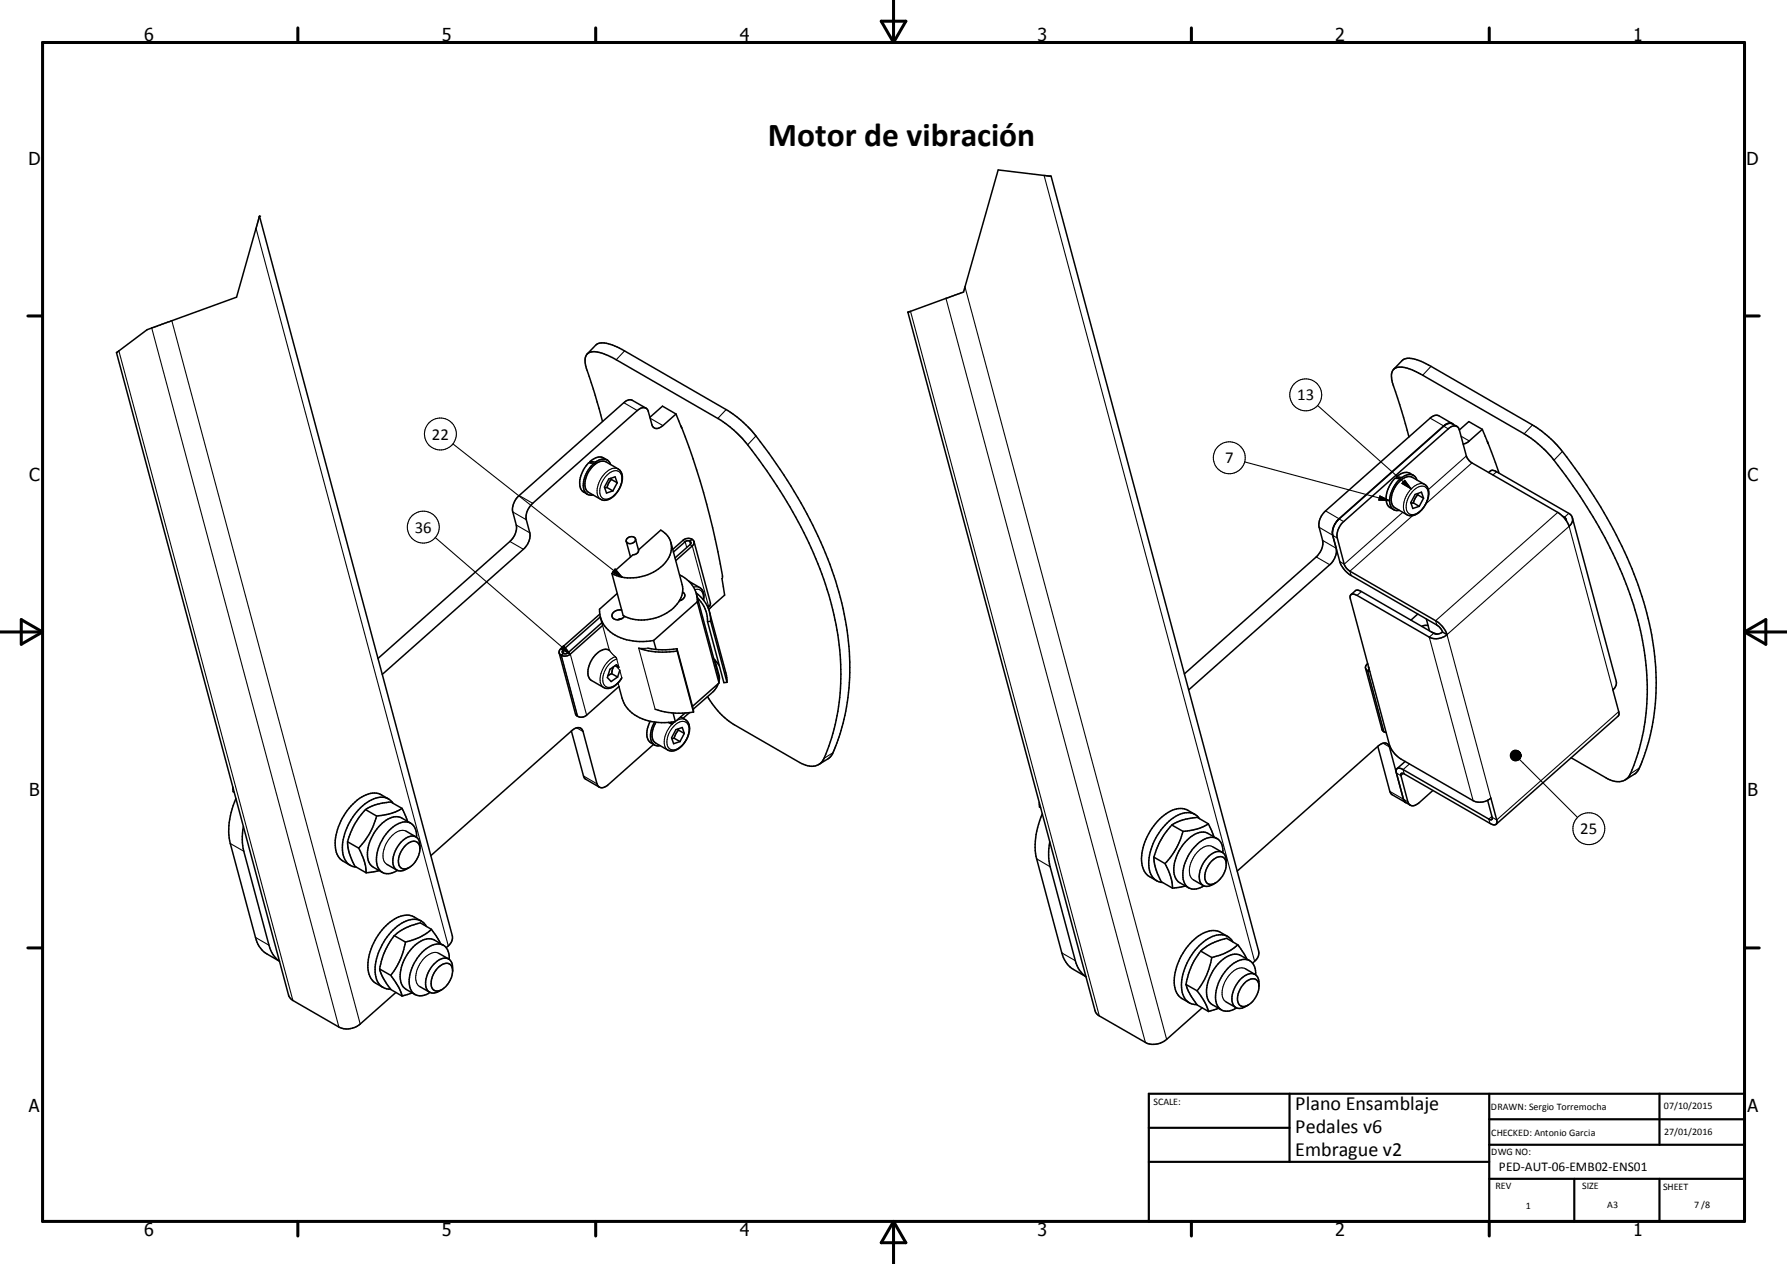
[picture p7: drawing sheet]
<svg xmlns="http://www.w3.org/2000/svg" width="420mm" height="297mm" viewBox="0 0 420 297" stroke-linecap="round" stroke-linejoin="round" font-family="sans-serif">
<g fill="none" stroke="#000" stroke-width=".36">
<path d="M247 41.4h.1M247.1 41.4l-12.5-1.5-8.1 28.7-13.1 4.8 44 164 .2 .6 .8 .7 10.8 6.2a4.6 4.6 0 0 0 5-.7l8.4-7.4M247.1 41.4l48.7 182.1a2.66 2.66 0 0 1-1.4 2.8M27.4 82.9l7.2-5.4 21-7.7 5.4-19 45.3 169.1a2.78 2.78 0 0 1-1.4 2.8M27.4 82.9h.1M27.4 82.9l40.4 150.9 .5 .9 .5 .4 10.9 6.2a4.6 4.6 0 0 0 5-.7l8.3-7.4M138 83.2l2-2.1a3.4 3.4 0 0 1 3.5-.2l2.7 1.2 24.5 14.1a26.7 26.7 0 0 1 7 6.2 107.6 107.6 0 0 1 19.8 38 56 56 0 0 1-1 34.8l-.3 .6a4.3 4.3 0 0 1-1.6 2.5l-2.1 1.3M141.6 99l-1.7-6.1-1.9-5.9a3.6 3.6 0 0 1 .1-3.9 4 4 0 0 1 3.9 .1l2.4 1.1 24.3 14a26.3 26.3 0 0 1 6.8 5.9 109.1 109.1 0 0 1 19.6 36.7 56.1 56.1 0 0 1-1 36.3l-.4 1a3.1 3.1 0 0 1-4.3 1.6l-1.4-.6-15.4-8.9a18.2 18.2 0 0 1-6.3-6.6M151.9 95.9l.4 .6 .9 3.3a1.23 1.23 0 0 0 2.1 .6l3.6-3.1M151.9 95.9a1.86 1.86 0 0 0-2.1 .6l-24.6 21.8a4.3 4.3 0 0 0-1.5 3.8l.8 3.1a4.3 4.3 0 0 1-1.5 3.9l-33.2 29.4M151.9 95.9l-3.2-1.8a1.77 1.77 0 0 0-2.1 .5l-24.6 21.8a4.4 4.4 0 0 0-1.5 3.9l.8 3.1a4.3 4.3 0 0 1-1.5 3.8l-30.9 27.5M158.9 97.3l-3.2-1.9-2.9 2.6"/>
<path d="M158.9 97.3l1.4 3.2M327.6 86.8l1.9-2.1a3.3 3.3 0 0 1 3.5-.2l3.4 1.6 24.6 14.3 3.5 2.7 2.7 3a130.7 130.7 0 0 1 12.7 19.6 75.7 75.7 0 0 1 9.4 35.9 48.7 48.7 0 0 1-3.7 18.4l-1 1.6-2.6 1.6M341.4 99.5l-3.2-1.8a1.87 1.87 0 0 0-2.1 .6l-24.5 21.7a4.3 4.3 0 0 0-1.5 3.9l.8 3.1a4.4 4.4 0 0 1-1.5 3.9l-31 27.4M341.4 99.6a1.87 1.87 0 0 0-2.1 .6l-24.8 22-.7 .9-.5 1.1M341.4 99.6l1.1 .6M341.4 99.6a1.82 1.82 0 0 0-2.1 .5l-24.6 21.8-.7 .8-.7 1.4M341.4 99.6l.2 .1M138.7 108.5l1.3 .1M138.7 108.5l.1 .3M139.2 109.7a2.87 2.87 0 0 1 3.3-1.2l2.8 1.7a2.91 2.91 0 0 1 .7 3.8 4.7 4.7 0 0 1-4.3 3.5l-3.4-1.8a3.1 3.1 0 0 1-.4-3.9zM139.7 108.8h-1.4a6.1 6.1 0 0 0-1.7 6.2l.4 .5 1.1 .6M139.7 108.8l.1 .4"/>
<path d="M139.7 108.8a6.2 6.2 0 0 0-2.2 6.7l.6 .7 1.3 .1M140 108.6l.1 .3M140 108.6a2.09 2.09 0 0 1 3.5 .6M142.7 114.6l1.4 .7M142.7 114.6h-.6M142.7 108.1a2.79 2.79 0 0 0-4 .4M143.5 112.4l.2 .3M143.7 112.7l-.8 1-.2 .9M143.7 112.7l1.4 .7M145.1 113.4l-.5-1.4-1.5 .6-1 1.9 .5 1.4 1.5-.6M145.1 113.4l-1 1.9M160.1 100.1a176 176 0 0 1 9.7 35.3"/>
<path d="M328.2 112.1l1.3 .1M328.2 112.1l.1 .3M328.2 112.1a2.85 2.85 0 0 1 3.2-.9 2.44 2.44 0 0 1 1.7 1.6M329.1 113a2.68 2.68 0 0 1 2.9-.8l2.9 1.6a2.96 2.96 0 0 1 .7 3.5 5.1 5.1 0 0 1-4 3.9l-.9-.2-2.8-1.7a3.4 3.4 0 0 1-.3-4.3zM329.2 112.5l-1.3-.1a6.2 6.2 0 0 0-1.8 6.2l.4 .5 1.1 .7M329.2 112.5l.1 .3M329.2 112.5a6.7 6.7 0 0 0-2.3 6.4 1.7 1.7 0 0 0 2 1M329.5 112.2l.1 .3M331.2 102.7l-2.2-7.6-1.6-4.9a3.2 3.2 0 0 1 .4-3.6 5.2 5.2 0 0 1 4.7 .6l25.8 14.7a27.5 27.5 0 0 1 7 6.2l.9 1.3a125.4 125.4 0 0 1 9.7 14.5 81.4 81.4 0 0 1 11.2 34.7 46.1 46.1 0 0 1-4.4 24 3.7 3.7 0 0 1-4.7 .5l-8.7-5M332.1 111.6a2.65 2.65 0 0 0-2.6 .6M332.2 118.2l1.4 .8M332.2 118.2l-.5 .1"/>
<path d="M333.1 116l.1 .3M333.2 116.3l-.6 .9-.4 1M333.2 116.3l1.4 .8M334.6 117.1l-.5-1.5-1.5 .6-1 1.9 .5 1.4 1.5-.5M334.6 117.1l-1 1.9M342.5 100.2a1.85 1.85 0 0 0-2.1 .6l-24.6 21.8a4.4 4.4 0 0 0-1.5 3.8l1.7 6.4 .9 1.1 20.5 12a6.2 6.2 0 0 1 2.7 3.2M342.5 100.2l.5 .8 1.7 6.3 1.1 1.3 20.4 11.8 1.1 .9M348.4 100.9l-3.3 3-1.2 .4M348.4 100.9l-3.2-1.8-2.2 1.9M348.4 100.9l1.4 3.3M349.6 103.7l2.8 7.5M349.9 111a1.23 1.23 0 0 1 1.9-.2l16.9 9.8a1.79 1.79 0 0 1 .1 3.1 5.7 5.7 0 0 0-1.5-2.4"/>
<path d="M145.1 139.5l-4.2 3.7 .2 1.7M147.2 127.2l1 3.7M147.4 126.6a1.17 1.17 0 0 1 2 .2 1.14 1.14 0 0 1-1 .9 1.14 1.14 0 0 1-1.2-.7zM149.4 126.6l.7 2.6M150.1 129.2a1.13 1.13 0 0 1-1.3 1.2l-5 4.4M150.1 129.2l5.2-4.6a4.8 4.8 0 0 1 .9 7.8 10.8 10.8 0 0 1-12.4 2.4M157.7 127.5l2.6 9.9a6.3 6.3 0 0 1-3.6 6.6 10.6 10.6 0 0 1-10.2 .6l-2.7-9.8M158.1 129.1l2.4-2.1a1.46 1.46 0 0 1 1.6-.6 1.46 1.46 0 0 1 1 1.3l-.4 .6-3.9 3.4M158.3 129.7l2.8-2.4a.7 .7 0 0 1 .8-.3 .7 .7 0 0 1 .4 .8l-3.6 3.3M159.7 135.1l2.2 1.5M160.4 139.1a1 1 0 0 1 .6 1 1 1 0 0 1-.8 .9l-.5 .2M161.9 136.6a6.4 6.4 0 0 1 2 4.8"/>
<path d="M161.9 136.6l2.6 1.5 .5 .5 .4 .9v1.5M163.1 127.3l3.9 14.3-.1 .6-.5 .6M163.6 139.3a8 8 0 0 1 3.4 6.7M163.7 139.6l5.1 19 .2 1.9M169.8 135.8l-.1 .1 .6 3.9-3.7 3.5M313.2 124.5v1.3l.9 3a4.4 4.4 0 0 1-1.5 3.9l-33.2 29.4M313.3 124.5v1.3l1.7 6.4a6.4 6.4 0 0 0 2.6 3l20.1 11.7a3.2 3.2 0 0 1 1.4 1.6M313.3 124.1l-.1 .4M317.5 139.7l1.2-1 1 .2 17.3 9.9 .8 .2M367.3 121.3l.7 .5 .2 .6M369.6 121.7l10.3 38.4v.9l-.8 1.1 1.4 5.1v.8l-28.8 25.7M131.4 153.4l3.9 14.4a1.66 1.66 0 0 0 2.6 .3l7.6-6.8a14.7 14.7 0 0 0 1.4 4.4 10.8 10.8 0 0 0 10.2 4.1"/>
<path d="M141 144.3l-9.2 8.1-.4 .6v.4M141.1 144.9a8.2 8.2 0 0 0 6.9 5.6l2.4 .3 3.2-.3M141.1 145l.4 1.6M141.1 145l-8.8 7.7a.68 .68 0 0 0 .3 1 .68 .68 0 0 0 .9-.3l8-7.1M141.6 147l-7.6 6.7a1.7 1.7 0 0 1-2.6-.3M143.2 152.8a2.45 2.45 0 0 0-3 .8 5.6 5.6 0 0 0-1.8 5.6l.4 .5 3.1 1.8a3.1 3.1 0 0 0 3.8-1.5l.4-.7M143.8 158.3l-.9 .5M143.8 158.3l1.4 .8M144.2 156.7l-.4 1.6M144.6 156.4l.4 .2M145.5 156.8l-.6-.6-1.5 1.1-.6 1.9 .8 1 1.6-1.1M145.7 157.5l-.5 1.6"/>
<path d="M146.1 143.4a1.68 1.68 0 0 0-2.2 1.5 1.71 1.71 0 0 0 2.9-.1M146.2 145.4l-1 .2M150.1 152.3a17.9 17.9 0 0 0 9.1 .7M152.3 152.3a18.4 18.4 0 0 0 6.8 .1M153.6 150.5l.6 2.1M159.1 152.4l3.9 14.9M159.1 152.4l.1 .6M159.2 153l3.8 14.3M160.2 141l-.4 .1M163.9 141.4l5.1 19.1M163.9 141.4l-10.3 9.1M163.9 140.5a7.6 7.6 0 0 1 2.4 5.6"/>
<path d="M166.3 146.1l3.8 14.3 .8-.1M166.8 143.8l3.8 14.3 .3 2.2M167 146l-.7 .1M167 146l3.9 14.3M167.8 154.8l1.3 1.6M168 155.1l1 3.6v1.4M321 157l3.8 14.4 .4 .5 .6 .2M321.5 155.9a.99 .99 0 0 0-.5 1.2 .99 .99 0 0 0 1 .7M321.7 156.7l.1 .3M333.3 144.3l-1.7 1.4M335.3 145.4l.7 2.8M335.7 147l-.8-.1-.7 .3"/>
<path d="M336.4 148.5l1.4 .5M339.1 148.5l1 .6M339.1 148.5l-1.3 .5M340.1 149.1a3.9 3.9 0 0 1-4.2 .6l-16.9-9.8a1 1 0 0 0-1.6 .1v.7l9.2 34.4a6.6 6.6 0 0 0 2.7 3.2l17 9.8a3.8 3.8 0 0 0 4.1-.6l1.4 5.2 .1 .5-.2 .5M134.3 171.8l3.1 11 3.5 2.2M152.8 169.5a4.3 4.3 0 0 0 0 4.9l1 .7M153.6 174.9l-10.7 9.5a1.9 1.9 0 0 1-2 .6M153.9 169.7a4.7 4.7 0 0 0-.5 5l.8 .5h1M154 166.7a18.2 18.2 0 0 0 9 .6M157.1 169.8l.8 .4M157.7 169.7l.2 .5M158.2 167.5l.5 2.1"/>
<path d="M158.5 173.5l1.3 .7M158.5 173.5l-.6 .1M158.5 169.6l-.6 .6M158.7 169.6l-1.6 .2M159.3 171.3l.2 .3M159.5 171.6l-.7 .9-.3 1M159.5 171.6l1.3 .7M160 168.5l1.1 .6a3.3 3.3 0 0 1 .5 4.2 4.9 4.9 0 0 1-3.8 3.2l-.8-.2-2.9-1.7a3.2 3.2 0 0 1-.3-4.1l.4-.8M160.8 172.3l-.4-1.4-1.5 .6-1 1.9 .4 1.4 1.5-.6M160.8 172.3l-1 1.9M161 167.5l-2.3 2.1M162.1 167.4l-1.6 1.4"/>
<path d="M168.8 160.6l-1 1.7-4.9 4.4M169 160.5l-6.2 5.5M323.9 175.4l2.9 10.8 .4 .5 3.2 1.9M330.3 178.9l-1.9 1.7M54.7 184.9l.1 1.1 .2 .2M55.5 187.6a16.7 16.7 0 0 0-1.4 10.6l5.9 22.1a6 6 0 0 0 2.8 3.9l2.9 1.7M57.2 194.2a14 14 0 0 0 .1 5.8l5.9 22.1a6.2 6.2 0 0 0 2.5 3.7M81.7 197.8l.4 2.6 1.3 3.2 2.7 1.5M81.7 197.8l2.6 1.5M84.3 199.3a12.4 12.4 0 0 1 1.8 5.8M85.9 190.2a17 17 0 0 0-4.2 7.6M85.9 190.2l2.6 1.6"/>
<path d="M88.5 191.8l-.7 2.1-.9 1.9-1.1 1.7-1.5 1.8M91.3 187.7a5.9 5.9 0 0 0-2.9-1.3 7.8 7.8 0 0 0-6.3 3.5 12.4 12.4 0 0 0-3 10.4l.6 1.2a6.6 6.6 0 0 0 2.6 1.8M92.4 188.8a3.6 3.6 0 0 0-5.1-.9 13.5 13.5 0 0 0-6.8 12.4 3.5 3.5 0 0 0 3.2 3.4M94.5 189.9l1.3 3.1M94.5 189.9l-2.5 1.2-3.5 .7M94.5 189.9l-2.6-1.4-3.8 .7-2.2 1M95.2 198.8a2.06 2.06 0 0 1 3.1-.6 4.6 4.6 0 0 1-1.3 5.1 1.93 1.93 0 0 1-3.1 .3 4.5 4.5 0 0 1 1.3-4.8zM95.5 195.3l2.3 1.4M96.5 193.4l-2.1-1.2a4 4 0 0 0-4.6 1.2 9.5 9.5 0 0 0-3.2 8.8l.3 .8 .5 .6 2.5 1.4M97.9 196.8a2.94 2.94 0 0 0-2.9-3.7 9 9 0 0 0-6.2 6.7 4.5 4.5 0 0 0 1 5.2M98.7 199.5a2.51 2.51 0 0 0-1.3-3 4.4 4.4 0 0 0-4.3 3 4.2 4.2 0 0 0-.1 4.7 2.08 2.08 0 0 0 2.5 0l.7-.4M140.9 185l-.6-.8-3.3-12.3a1.31 1.31 0 0 0-1-1 1.31 1.31 0 0 0-1.3 .5l-33.4 29.7"/>
<path d="M244.3 188.6v1l.3 .2M245 191.2a17.2 17.2 0 0 0-1.3 10.6l5.9 22.1a6.6 6.6 0 0 0 2.3 3.6l3.3 2M246.7 197.8a14 14 0 0 0 .1 5.9l6 22a6.3 6.3 0 0 0 2.4 3.8M275.4 193.9a17.8 17.8 0 0 0-4.2 7.5M275.4 193.9l2.7 1.5M278.1 195.4a17.6 17.6 0 0 1-4.3 7.5M280.9 191.4a6.2 6.2 0 0 0-2.9-1.4 8.4 8.4 0 0 0-6.8 4.1 11.9 11.9 0 0 0-2.6 9.8l.6 1.2a5.9 5.9 0 0 0 2.7 1.9M281.9 192.4a3.7 3.7 0 0 0-5-.9 13.6 13.6 0 0 0-6.8 12.4 3.6 3.6 0 0 0 3.2 3.5M284 193.6l1.3 3M284 193.6l-2.1 1-3.8 .8M284 193.6l-2.6-1.5-3.4 .6-2.6 1.2M285 198.9l2.7 1.7 .5 1v1.5"/>
<path d="M286.1 197.1l-2.2-1.3a4.4 4.4 0 0 0-4.9 1.7 9.5 9.5 0 0 0-2.9 8.4l.9 1.3 2.4 1.4M328.2 181.6a.81 .81 0 0 1 .2-1 .81 .81 0 0 1 1.1 .1l20.4 11.8a.44 .44 0 0 0 .6 .1 .44 .44 0 0 0 .2-.5l-1-4.1M330.4 188.6l-.4-.6-3.4-12.5a1.32 1.32 0 0 0-1.1-1 1.32 1.32 0 0 0-1.3 .6l-33.4 29.6M330.4 188.6l1.1 .6M331.5 189.2l-.6-.8-1.6-6.1a.44 .44 0 0 1 .2-.6 .44 .44 0 0 1 .6 .1l20.4 11.8 .7 .2 .5-.1M336.8 185.7l-3.3 3a1.82 1.82 0 0 1-2 .5M89.1 204.6l-3 .5M90.9 203.1l2.4 1.4M92.7 219.8a17.3 17.3 0 0 0-3.5 7.9M92.7 219.8l2.6 1.6M93.4 204.5a3.4 3.4 0 0 1-3.6 .5M99 216.4a6.7 6.7 0 0 0-2.9-1.4 8.6 8.6 0 0 0-6.8 4.1 12 12 0 0 0-2.6 9.8l.7 1.3a5.6 5.6 0 0 0 2.7 1.9l.8 .3h.9"/>
<path d="M100.2 217.7a3.5 3.5 0 0 0-4.8-1.3 13.5 13.5 0 0 0-7.2 12.6l.7 1.9 .9 1M101.4 218.4l2.1 3.3M101.4 218.4a13 13 0 0 1-6.1 3M101.4 218.4l-2.6-1.6a13.4 13.4 0 0 0-6.1 3M271.2 201.4a12.4 12.4 0 0 0 1.8 5.8l2.6 1.5M271.2 201.4l2.6 1.5M273.8 202.9l1.4 3.2 .4 2.6M278.7 208.2l-3.1 .5M280.5 206.7l2.3 1.4M284.8 202.4a2.13 2.13 0 0 1 3.1-.6 4.6 4.6 0 0 1-2 5.6 1.57 1.57 0 0 1-2 .3 1.57 1.57 0 0 1-.7-1.8 5.6 5.6 0 0 1 1.6-3.5zM287.2 200.3a3.5 3.5 0 0 0-4 1.9 5.3 5.3 0 0 0-.9 5.4 1.92 1.92 0 0 0 2.8 .3l.6-.4M287.5 200.4a3.1 3.1 0 0 0-2.2-3.6 6 6 0 0 0-5 2.8 8.6 8.6 0 0 0-1.9 7.8 2.73 2.73 0 0 0 4.1 1l.5-.2"/>
<path d="M89.2 227.7l.7 1.8 2 3 2.6 1.5M89.2 227.7l2.7 1.5M91.9 229.2l1.9 3 .7 1.8M95.3 221.4l-.6 2.3-.7 1.9-.9 1.7-1.2 1.9M96.9 233.3l-2.4 .7M98.6 231.8l2.3 1.3M103.1 224l2.3 1.3M104.2 222.1l-2.1-1.2a4.1 4.1 0 0 0-4.6 1.2 9.6 9.6 0 0 0-3.2 8.8l.3 .8 .5 .5 2.4 1.5M105.6 225.4a2.9 2.9 0 0 0-2.9-3.6 8.7 8.7 0 0 0-6 6.1 5.1 5.1 0 0 0 .5 5.5 3.2 3.2 0 0 0 3.9-.2M106.4 227.9a1.54 1.54 0 0 0-.9-1.5 1.54 1.54 0 0 0-1.7 .4 4.8 4.8 0 0 0-2.1 5.5 1.81 1.81 0 0 0 2.7-.2 5.4 5.4 0 0 0 1.5-6.4 2.18 2.18 0 0 0-3.2 .2 6.2 6.2 0 0 0-2.4 6.5 1.89 1.89 0 0 0 2.9 .5l.7-.4M278.8 231.3a13.9 13.9 0 0 0 2.6 4.9l2.7 1.5M278.8 231.3l2.6 1.5"/>
<path d="M281.4 232.8a13.5 13.5 0 0 1 2.7 4.9M282.2 223.5a17 17 0 0 0-3.4 7.8M282.2 223.5l2.6 1.5M284.8 225l-1.2 4.2-.9 1.8-1.3 1.8M286.4 236.9l-2.3 .8M288.2 235.4l2.3 1.4M288.6 220a5.9 5.9 0 0 0-3-1.3 8.5 8.5 0 0 0-6.8 4.1 12.2 12.2 0 0 0-2.5 9.8l.6 1.2a6.6 6.6 0 0 0 2.7 1.8M288.6 220.1a5.2 5.2 0 0 0-5.7 1.2 13.7 13.7 0 0 0-5.1 11.3 3.5 3.5 0 0 0 3.6 3.5M288.6 220.1l1.2 1.2M290.9 222l2.2 3.4M290.9 222a13.2 13.2 0 0 1-6.1 3M290.9 222l-2.6-1.5-3.5 1.2-2.6 1.8"/>
<path d="M292.7 227.6l2.3 1.4M293.8 225.7l-2.2-1.2a4 4 0 0 0-4.5 1.2 9.7 9.7 0 0 0-3.3 8.9l.4 .7 .5 .6 2.4 1.4M295.1 229.1a2.94 2.94 0 0 0-2.9-3.7 9 9 0 0 0-6.2 6.7 4.5 4.5 0 0 0 1 5.2 3.4 3.4 0 0 0 3.7-.5M295.9 231.6a1.52 1.52 0 0 0-.9-1.5 1.52 1.52 0 0 0-1.7 .3 5.1 5.1 0 0 0-2.2 5.3 1.57 1.57 0 0 0 2.6 .3 5.7 5.7 0 0 0 2.2-4.1 3.4 3.4 0 0 0-.5-2.6 2.21 2.21 0 0 0-3.1 .2 6.2 6.2 0 0 0-2.5 6.6 1.9 1.9 0 0 0 2.9 .4l.7-.3"/>
</g>
<circle cx="61" cy="50.8" r=".18" fill="#000"/>
<g fill="none" stroke="#000" stroke-width=".25">
<path d="M60.2 53.6l45.2 168.7M245.4 41.2l49.5 184.7M35.7 77.1l44 164.2M40.4 75.4l44.3 165.2M214 73.2l44.4 165.5M222.3 70.1l46.9 174.8M226.8 67.4l47.4 176.8M27.9 82.5l40.9 152.6M146.6 94.6l3.2 1.9M146.8 82.5l-2 2M152.8 98.3l3 1.7M170.7 96.2l-2 2.1"/>
<path d="M309.7 95.3l22 19.6M336.1 98.3l3.2 1.8M336.4 86.1l-2 2.1M360.2 99.9l-1.9 2M106.5 104.3l39.7 31.3M122 116.4l3.2 1.9M142.7 111.7a2.07 2.07 0 0 1 3.1-.5 4.7 4.7 0 0 1-1.8 5.5 1.68 1.68 0 0 1-2.9-.4 5.2 5.2 0 0 1 1.6-4.6zM145.3 110.2a2.84 2.84 0 0 0-3.3 1.2 5.5 5.5 0 0 0-1.4 5.3l.6 .6M177.7 102.4l-2 2.1M292.6 108.5l34 9.2M324.3 116.5l2.3 1.2-2.5-.2zM330.2 112.9l1.5 2-2.2-1.3z"/>
<path d="M332.2 115.3a2.19 2.19 0 0 1 3-.7 3.7 3.7 0 0 1-.5 4.4 3.2 3.2 0 0 1-3.4 1.8 2.55 2.55 0 0 1-.5-3.2l.5-1.2zM334.9 113.8a2.86 2.86 0 0 0-3.3 1.2 5.1 5.1 0 0 0-1.3 5.6l.4 .4M339.3 100.2l1.1 .6M343.4 102.5l1.9 1.1M344.7 107.1l-9 7.9M346 108.8l-10.8 9.5M351.8 110.8l-.9 .8M367.2 106.1l-1.9 2M102.3 126.3l31.7 27.4M119.8 127.2l3.2 1.9M120.5 120.3l3.2 1.8M121.3 123.4l3.2 1.8"/>
<path d="M144.6 133.7l1.6 1.9-2.2-1.1zM160.5 127l.6 .3 .3 1.4M162.2 128l.5 .3 3.9 14.3M162.6 126.7l-.5 .4 .2 .8M162.7 126.8l-.5 .4 .1 .6M163 138l.9-.1 .6 .2M163.3 138.5a1.58 1.58 0 0 1 2 2v.4M169.8 135.4v.4M309.4 130.9l3.2 1.8M310.1 123.9l3.1 1.9M310.9 127l3.2 1.8M311.6 120l3.1 1.9"/>
<path d="M313.3 125.8l1 .6M314.8 122l1 .6M320 139l-1 .9M329.7 120.4l-13.7 12.2-1.1-.6M332 121.2l-14.7 13 .3 1M366.2 120.4l-28.8 25.5 .3 1M368.7 120.6l-1 .9 .1 .4M131.8 152.4l.5 .3 .3 .9M132.4 153.5l-.5 .4 3.8 14.4M132.5 153.5l-.5 .5 3.8 14.3M132.5 151.7l1.5 2-2.2-1.2zM133.5 153.4l.5 .3"/>
<path d="M134 153.7l3.9 14.4M141.5 146.6l1.7 6.2M143.2 152.8h.1M143.3 152.8l1.3 1.5M144.6 154.3a5.9 5.9 0 0 0-3.4 6.3l.7 .9M144.6 154.3l.4 .6M145 154.9a5.2 5.2 0 0 0-3.2 5.7 1.53 1.53 0 0 0 2.6 .5l.9-.8 .8-1.1M145 154.9l.5 1.9-.5-.2 .7 .9 .4 1.7M146.1 159.2v.1M152.3 152.3h-2.2l3.9 14.4M321.4 156l.1 .1M321.8 157.2l-.4 .4 3.8 14.3"/>
<path d="M321.8 157.3l-.3 .3 3.8 14.4M337 148.8l-1.1 .9 10.4 38.4M135.5 171l1.5 .9M145.3 160.5l.2 .8M158.5 170.6a2.04 2.04 0 0 1 3.1-.5 4.7 4.7 0 0 1-1.5 5.2 1.96 1.96 0 0 1-2.9 .5 4.2 4.2 0 0 1 1-4.9zM158.6 169.6a5.9 5.9 0 0 0-2.3 5.7l.7 1M161.1 169.1l-1.1-.2-1 .4M195.8 176.9l-2.1 1.3M325.1 174.6l1.5 .9M331.3 179.5l-1.5 1.3 .3 1M357.1 178.4l13.7 13.7M379.1 162.1l-10.3-38.4-28.7 25.4 10.3 38.4"/>
<path d="M380.5 167.2l-28.7 25.5-1.1-.6M54.1 198.2l3.2 1.8M95.5 195.3a2.98 2.98 0 0 0-3.5 1.2 6.1 6.1 0 0 0-1.7 5.9l.6 .7M137.1 182.3l3.2 1.9M285 198.9a3 3 0 0 0-3.4 1.2 5.9 5.9 0 0 0-1.7 6l.6 .6M326.7 186l4.2 2.4M328.2 181.6l1.1 .7 .6-.6M350.7 191.8l-.8 .7 .3 1M385.3 180.5l-2.1 1.3M243.7 201.8l3.1 1.9M60 220.3l3.2 1.8M103.1 224a3 3 0 0 0-3.4 1.2 5.9 5.9 0 0 0-1.7 5.9l.6 .7"/>
<path d="M249.6 223.9l3.2 1.8M292.7 227.6a3 3 0 0 0-3.4 1.2 5.9 5.9 0 0 0-1.8 5.9l.7 .7"/>
<circle cx="306.9" cy="92.8" r="3.7"/>
<circle cx="103.5" cy="102" r="3.8"/>
<circle cx="288.9" cy="107.6" r="3.7"/>
<circle cx="99.5" cy="123.9" r="3.8"/>
<circle cx="373.5" cy="194.7" r="3.8"/>
</g>
<g fill="none" stroke="#000" stroke-width=".71">
<path d="M10 10h400v277h-400zM70 6.6v3.4M140 6.6v3.4M207.1 5h5.8l-2.9 5zM210 0v10M280 6.6v3.4M350 6.6v3.4M6.6 74.2h3.4M410 74.2h3.5M0 148.5h10M5 145.6l5 2.9-5 2.9zM410 148.5h10.1"/>
<path d="M410 148.5l5.1-2.9v5.8zM6.6 222.7h3.4M410 222.7h3.5M70 287v3.4M140 287v3.4M210 287v10M210 287l2.9 5h-5.8zM280 287v3.4M350 287v3.4"/>
</g>
<path d="M270 257h140v30h-140zM303.1 257v16M350 257v30M390.1 257v12M270 265h33.1M270 273h80M350 277h60M350 269h60M350 263h60M370 277v10M390.1 277v10" fill="none" stroke="#000" stroke-width=".51"/>
<g fill="#000" stroke="#000" stroke-width=".25">
<path d="M324.3 116.5l2.3 1.2-2.5-.2zM330.2 112.9l1.5 2-2.2-1.3zM144.6 133.7l1.6 1.9-2.2-1.1zM132.5 151.7l1.5 2-2.2-1.2zM357.4 177l.1 .5zM357.2 176.8l.3 .7zM357.1 176.6l.4 .9zM356.8 176.4l.3 .2 .4 .9zM356.6 176.3l.2 .1 .7 1.1zM356.3 176.3h.3l.9 1.2zM356 176.3h.3l1.2 1.2zM355.8 176.4l.2-.1 1.5 1.2z"/>
<path d="M355.6 176.5l.2-.1 1.7 1.1zM355.4 176.7l.2-.2 1.9 1zM355.4 176.7l2.1 .8-2.3-.6zM355.2 176.9l2.3 .6-2.4-.4zM355.1 177.1l2.4 .4-2.5-.1zM355 177.4l2.5 .1-2.5 .2zM355 177.7l2.5-.2-2.4 .4zM355.1 177.9l2.4-.4-2.3 .7zM355.2 178.2l2.3-.7-2.1 .9zM355.4 178.4l2.1-.9-1.9 1.1zM355.6 178.6l1.9-1.1-1.7 1.2zM355.8 178.7l1.7-1.2-1.5 1.3z"/>
<path d="M356 178.8l1.5-1.3-1.2 1.3zM357.5 177.5l-.9 1.2-.3 .1zM357.5 177.5l-.7 1.1-.2 .1zM357.5 177.5l-.4 1-.3 .1zM357.5 177.5l-.4 1zM357.5 177.5l-.3 .8zM357.5 177.5l-.1 .6zM357.5 177.5v.3z"/>
</g>
<text font-size="7.9" x="180.5" y="34.3">Motor de vibración</text>
<g font-size="4.7">
<text x="304.5" y="260.8">Plano Ensamblaje</text>
<text x="304.5" y="266.2">Pedales v6</text>
<text x="304.5" y="271.6">Embrague v2</text>
</g>
<g font-size="4.2">
<text x="33.9" y="9.6">6</text>
<text x="103.9" y="9.6">5</text>
<text x="173.9" y="9.6">4</text>
<text x="243.8" y="9.6">3</text>
<text x="313.9" y="9.6">2</text>
<text x="383.9" y="9.6">1</text>
<text x="6.7" y="38.7">D</text>
<text x="410.5" y="38.7">D</text>
<text x="6.9" y="112.9">C</text>
<text x="410.7" y="112.9">C</text>
<text x="6.9" y="187.1">B</text>
<text x="410.7" y="187.1">B</text>
<text x="6.8" y="261.4">A</text>
<text x="410.7" y="261.4">A</text>
<text x="33.9" y="290.4">6</text>
<text x="103.9" y="290.4">5</text>
<text x="173.9" y="290.4">4</text>
<text x="243.8" y="290.4">3</text>
<text x="313.9" y="290.4">2</text>
<text x="383.9" y="290.4">1</text>
</g>
<g font-size="3.9">
<text x="304.9" y="94.1">13</text>
<text x="101.5" y="103.3">22</text>
<text x="288" y="108.8">7</text>
<text x="97.5" y="125.1">36</text>
<text x="371.4" y="196">25</text>
</g>
<text font-size="3.1" x="352.3" y="275.3">PED-AUT-06-EMB02-ENS01</text>
<g font-size="2.4">
<text x="271.1" y="259.7">SCALE:</text>
<text x="350.4" y="260.8">DRAWN: Sergio Torremocha</text>
<text x="391.1" y="260.6">07/10/2015</text>
<text x="350.5" y="267">CHECKED: Antonio Garcia</text>
<text x="391.2" y="266.7">27/01/2016</text>
<text x="350.5" y="271.4">DWG NO:</text>
<text x="351.5" y="279.3">REV</text>
<text x="371.9" y="279.4">SIZE</text>
<text x="390.9" y="279.6">SHEET</text>
<text x="358.6" y="284.1">1</text>
<text x="377.8" y="283.9">A3</text>
<text x="398.2" y="283.8">7 /8</text>
</g>
</svg>
